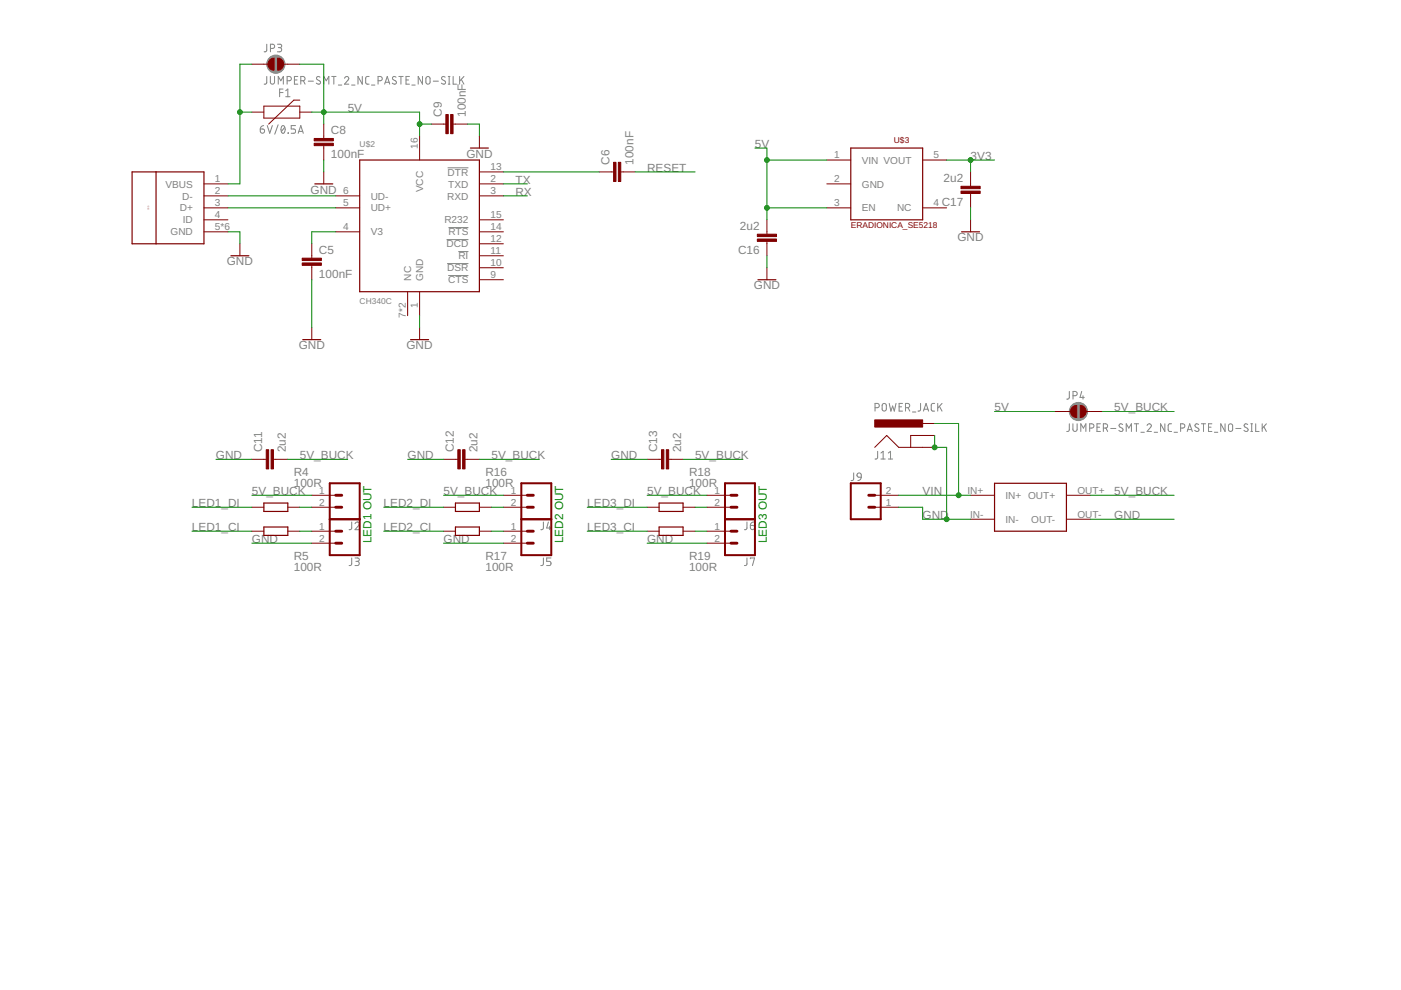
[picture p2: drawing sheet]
<svg xmlns="http://www.w3.org/2000/svg" width="297mm" height="210mm" viewBox="0 0 297 210" stroke-linecap="round" stroke-linejoin="round" font-family="sans-serif">
<g fill="none" stroke="#808080" stroke-width=".21">
<path d="M56.6 16.2l-.1 1.4-.5 .2M56.6 9.4l-.1 1.4-.5 .2M57.3 16.2v1.2a.44 .44 0 0 0 .5 .4 .44 .44 0 0 0 .4-.4v-1.2M57.3 10.3h.5a.44 .44 0 0 0 .4-.5 .44 .44 0 0 0-.4-.4h-.5v1.6M58.8 9.4h.6a.36 .36 0 0 1 .3 .3 .36 .36 0 0 1-.3 .4h-.4M59 17.8v-1.6l.5 .9 .6-.9v1.6M59.3 10.1a.44 .44 0 0 1 .4 .4 .44 .44 0 0 1-.4 .5h-.5M59.3 19.6h.7M60 18.9h-.7v1.6M60.6 19.2l.4-.3v1.6M60.9 17.1h.4a.46 .46 0 0 0 .5-.4 .46 .46 0 0 0-.5-.5h-.4v1.6M62.4 17h.6"/>
<path d="M63.1 16.2h-.7v1.6h.7M63.8 17.1h.4a.46 .46 0 0 0 .5-.4 .46 .46 0 0 0-.5-.5h-.4v1.6M64.3 17.1l.4 .7M65.4 17.2h1M67.9 16.4a.41 .41 0 0 0-.6-.2 .41 .41 0 0 0-.1 .6l.6 .4a.38 .38 0 0 1 .1 .5 .38 .38 0 0 1-.5 .1l-.3-.2M68.6 17.8v-1.6l.6 .9 .5-.9v1.6M70.3 16.2h.9M70.8 16.2v1.6M71.7 18h.8M73 16.6a.44 .44 0 0 1 .7-.4 .44 .44 0 0 1 .1 .8l-.8 .8h1M74.5 18h.8M76.8 16.2v1.6l-.9-1.6v1.6"/>
<path d="M78.3 16.2l-.6 .1-.2 .3 .1 1 .1 .2h.6M78.8 18h.7M80.2 17.1h.4a.46 .46 0 0 0 .4-.4 .46 .46 0 0 0-.4-.5h-.4v1.6M81.6 17.8l.5-1.6 .5 1.6M81.7 17.4h.8M84 16.4a.41 .41 0 0 0-.6-.2 .41 .41 0 0 0-.1 .6l.6 .4a.44 .44 0 0 1-.1 .7 .44 .44 0 0 1-.6-.3M84.6 16.2h.9M85 16.2v1.6M86.1 17h.5M86.8 16.2h-.7v1.6h.7M87.3 18h.7M89.6 16.2v1.6l-.9-1.6v1.6"/>
<path d="M90.4 16.4l.3-.2 .4 .2 .1 1a.44 .44 0 0 1-.5 .4 .44 .44 0 0 1-.4-.4zM91.9 17.2h1M94.4 16.4a.41 .41 0 0 0-.6-.2 .41 .41 0 0 0-.1 .6l.6 .4a.44 .44 0 0 1-.1 .7 .44 .44 0 0 1-.6-.3M95 17.8h.4M95 16.2h.4M95.2 16.2v1.6M96.1 16.2v1.6h.7M97.5 16.2v1.6M97.8 16.8l.6 1M98.4 16.2l-.9 1M55.2 27.3h.5a.45 .45 0 0 1 .4 .5 .45 .45 0 0 1-.5 .4 .45 .45 0 0 1-.4-.4zM55.9 26.6l-.6 .3-.1 .4"/>
<path d="M56.7 26.6l.5 1.7 .5-1.7M59 26.5l-.7 1.9M59.8 26.7l.2-.1a.95 .95 0 0 1 0 1.7 1.04 1.04 0 0 1-.2-1.6zM60.4 27l-.8 .9M60.6 20.5h.9M61.1 28.2l.1 .1zM62.7 26.6h-1v.7h.6a.46 .46 0 0 1 .4 .5 .46 .46 0 0 1-.4 .5h-.6M63.2 28.3l.6-1.7 .5 1.7M63.4 27.9h.8M94.9 35.6h4.4M94.7 50.8h4.6M94.8 55.9h4.5"/>
<path d="M95 58.4h4.3M95.1 48.3h4.2M97.2 53.3h2.1M185.5 86.4h.5a.46 .46 0 0 0 .4-.4 .46 .46 0 0 0-.4-.5h-.5v1.7M186.1 95.7v1.4l-.3 .2h-.3M186.8 97.3h.9M186.8 96.1l.4-.4v1.6M187.2 85.7l.3-.2 .3 .2 .1 1a.44 .44 0 0 1-.4 .5 .44 .44 0 0 1-.5-.5zM188.3 97.3h1M188.3 96.1l.5-.4v1.6M188.5 85.5l.4 1.7 .4-1.1 .3 1.1 .4-1.7M190.6 86.3h.6"/>
<path d="M191.3 85.5h-.7v1.7h.7M192 86.4h.4a.46 .46 0 0 0 .5-.4 .46 .46 0 0 0-.5-.5h-.4v1.7M192.5 86.4l.4 .8M193.5 87.4h.7M195.2 85.5v1.4l-.3 .2-.3 .1M195.8 87.2l.5-1.7 .6 1.7M195.9 86.8h.8M198.2 85.5l-.5 .1-.3 .3 .1 1 .2 .2 .5 .1M198.8 85.5v1.7M199.2 86.2l.5 1M199.7 85.5l-.9 1M226.7 89.9v1.3l-.2 .3h-.3"/>
<path d="M226.7 83v1.4l-.5 .2M227.5 89.9v1.1a.44 .44 0 0 0 .4 .5 .44 .44 0 0 0 .5-.5v-1.1M227.5 83.9h.4a.46 .46 0 0 0 .5-.5 .46 .46 0 0 0-.5-.4h-.4v1.6M229.2 91.5v-1.6l.5 .9 .5-.9v1.6M229.3 83l-.3 1.3h.9M229.6 83.9v.7M231 90.8h.5a.46 .46 0 0 0 .4-.5 .46 .46 0 0 0-.4-.4h-.5v1.6M232.6 90.6h.5M233.3 89.9h-.7v1.6h.7M233.9 90.8h.5a.46 .46 0 0 0 .4-.5 .46 .46 0 0 0-.4-.4h-.5v1.6M234.5 90.8l.3 .7M235.5 90.8h1.1"/>
<path d="M238 90l-.2-.1a.38 .38 0 0 0-.5 .1 .38 .38 0 0 0 .1 .5l.5 .3a.44 .44 0 0 1 0 .7 .44 .44 0 0 1-.7-.3M238.8 91.5v-1.6l.5 .9 .6-.9v1.6M240.5 89.9h.9M240.9 89.9v1.6M241.9 91.7h.7M243.2 90.2a.44 .44 0 0 1 .6-.3 .44 .44 0 0 1 .2 .7l-.8 .9h.9M244.7 91.7h.7M247 89.9v1.6l-.9-1.6v1.6M248.4 89.9h-.5l-.2 .3 .1 1.2 .6 .1M248.9 91.7h.7M250.3 90.8h.5a.46 .46 0 0 0 .4-.5 .46 .46 0 0 0-.4-.4h-.5v1.6M251.7 91.5l.5-1.6 .6 1.6"/>
<path d="M251.8 91.1h.9M254.1 90l-.2-.1a.38 .38 0 0 0-.5 .1 .38 .38 0 0 0 .1 .5l.5 .3a.4 .4 0 0 1 .1 .6 .4 .4 0 0 1-.6 0l-.2-.2M254.7 89.9h.9M255.2 89.9v1.6M256.2 90.6h.6M256.9 89.9h-.7v1.6h.7M257.5 91.7h.7M259.7 89.9v1.6l-.9-1.6v1.6M260.6 90l.3-.1 .3 .1 .1 1a.44 .44 0 0 1-.4 .5 .44 .44 0 0 1-.4-.5zM262 90.8h1.1M264.5 90l-.1-.1a.38 .38 0 0 0-.6 .1 .38 .38 0 0 0 .1 .5l.6 .3a.44 .44 0 0 1-.1 .7 .44 .44 0 0 1-.7-.3M265.2 91.5h.4"/>
<path d="M265.2 89.9h.4M265.4 89.9v1.6M266.2 89.9v1.6h.8M267.6 89.9v1.6M268 90.5l.5 1M268.5 89.9l-.9 .9M74.6 110.7l-.1 1.4-.5 .2M74.6 118.3l-.1 1.4-.5 .2M75.3 111a.45 .45 0 0 1 .6-.3 .45 .45 0 0 1 .2 .7l-.8 .9h.9M75.3 118.3h.5a.36 .36 0 0 1 .4 .4 .36 .36 0 0 1-.4 .3h-.3M75.7 119a.44 .44 0 0 1 .5 .5 .44 .44 0 0 1-.5 .4h-.4M115.2 110.7v1.4l-.5 .2"/>
<path d="M115.2 118.3v1.4l-.5 .2M116.3 110.7l-.4 1.3h.9M116.5 111.6v.7M116.8 118.3h-.9v.7h.6a.45 .45 0 0 1 .3 .5 .45 .45 0 0 1-.3 .4h-.6M158.4 110.7l-.1 1.4-.5 .2M158.4 118.3l-.1 1.4-.5 .2M159.1 111.4h.5a.45 .45 0 0 1 .4 .5 .45 .45 0 0 1-.5 .4 .45 .45 0 0 1-.4-.5zM159.1 118.5v-.2h.9l-.5 1.6M159.8 110.7l-.6 .3-.1 .4M181 100.3v1.4l-.6 .2M181.8 100.4l.4-.1 .3 .1 .1 .8-.8-.1-.1-.4zM182.6 101.2l-.1 .4-.6 .3"/>
</g>
<g fill="#808080" stroke="#808080" stroke-width=".21">
<circle cx="58.5" cy="13.6" r="1.93"/>
<circle cx="228.6" cy="87.2" r="1.93"/>
</g>
<path d="M69.9 102.5h6.4v15.2h-6.4zM69.9 110.1h6.4M110.5 102.5h6.4v15.2h-6.4zM110.5 110.1h6.4M153.7 102.5h6.4v15.2h-6.4zM153.7 110.1h6.4M180.4 102.5h6.3v7.6h-6.3z" fill="none" stroke="#800000" stroke-width=".42"/>
<g fill="none" stroke="#800000" stroke-width=".61">
<path d="M71.2 107.5h1.3M71.2 105h1.3M71.2 115.2h1.3M71.2 112.6h1.3M111.8 107.5h1.3M111.8 105h1.3M111.8 115.2h1.3M111.8 112.6h1.3M155 107.5h1.3M155 105h1.3M155 115.2h1.3M155 112.6h1.3"/>
<path d="M184.2 107.5h1.3M184.2 105h1.3"/>
</g>
<g fill="none" stroke="#800000" stroke-width=".21">
<path d="M53.4 13.6h3.4M60.1 13.6h3.5M43.2 39h5.1M53.4 23.8h2.5M55.9 22.5h7.7v2.5h-7.7zM63.6 21.2h-1.3l-5.3 5.1M63.6 23.8h2.5M68.6 26.3v3.1M68.6 30.9v3M68.6 36.4v2.6M89 28.9v5M91.5 26.3h3"/>
<path d="M96.1 26.3h3M101.6 39h5.1M101.6 36.4h5.1M101.6 28.9v2.5M127 36.4h3.1M131.6 36.4h3.1M175.3 39h5.1M175.3 33.9h5.1M195.6 33.9h5.1M205.8 36.4v3.1M43.2 44.1h5.1M43.2 41.5h5.1"/>
<path d="M43.2 49.1h5.1M43.2 46.6h5.1M50.9 51.7v2.5M66.1 51.7v3M66.1 56.3v3M71.2 44.1h5.1M71.2 41.5h5.1M71.2 49.1h5.1M101.6 41.5h5.1M101.6 49.1h5.1M101.6 46.6h5.1M101.6 59.3h5.1"/>
<path d="M101.6 56.8h5.1M101.6 54.2h5.1M101.6 51.7h5.1M162.6 46.6v3.1M162.6 51.2v3M162.6 56.8v2.5M175.3 44.1h5.1M195.6 44.1h5.1M205.8 41v3.1M205.8 46.6v2.5M66.1 69.5v2.5M86.4 61.8v5.1"/>
<path d="M89 61.8v5.1M89 69.5v2.5M53.4 97.4h3.1M58 97.4h3M94 97.4h3.1M98.6 97.4h3M137.2 97.4h3.1M141.8 97.4h3M185.5 94.8l2.5-2.5 2.5 2.5h7.7M195.6 89.8h2.6M198.2 92.3h-5.1v2.5M223.6 87.2h3.4"/>
<path d="M230.3 87.2h3.4M53.4 107.5h2.5M53.4 112.6h2.5M61 107.5h2.6M61 112.6h2.6M66.1 105h5.1M66.1 107.5h5.1M66.1 112.6h5.1M66.1 115.2h5.1M94 107.5h2.6M94 112.6h2.6M101.6 107.5h2.6"/>
<path d="M101.6 112.6h2.6M106.7 105h5.1M106.7 107.5h5.1M106.7 112.6h5.1M106.7 115.2h5.1M137.2 107.5h2.5M137.2 112.6h2.5M144.8 107.5h2.6M144.8 112.6h2.6M149.9 105h5.1M149.9 107.5h5.1M149.9 112.6h5.1"/>
<path d="M149.9 115.2h5.1M185.5 105h5M185.5 107.5h5M205.8 105h5.1M205.8 110.1h5.1M226.1 105h5.1M226.1 110.1h5.1"/>
</g>
<g fill="none" stroke="#800000" stroke-width=".25">
<path d="M28 36.4h15.2v15.3h-15.2zM33.1 36.4v15.3M66.7 39h3.8M76.3 33.9h25.3v27.9h-25.3zM99.7 31.4h3.8M180.4 31.4h15.2v15.2h-15.2zM49 54.2h3.8M160.7 59.3h3.8M203.9 49.1h3.8M64.2 72h3.8M87.1 72h3.8M55.9 106.7h5.1v1.7h-5.1z"/>
<path d="M55.9 111.7h5.1v1.8h-5.1zM96.6 106.7h5v1.7h-5zM96.6 111.7h5v1.8h-5zM139.7 106.7h5.1v1.7h-5.1zM139.7 111.7h5.1v1.8h-5.1zM210.9 102.5h15.2v10.1h-15.2z"/>
</g>
<g fill="#800000" stroke="#800000" stroke-width=".21">
<path d="M57.5 95.4h.5v4h-.5z"/>
<path d="M56.5 95.4h.5v4h-.5z"/>
<path d="M98.1 95.4h.5v4h-.5z"/>
<path d="M97.1 95.4h.5v4h-.5z"/>
<path d="M141.3 95.4h.5v4h-.5z"/>
<path d="M140.3 95.4h.5v4h-.5z"/>
<path d="M160.6 49.7h4v.5h-4z"/>
<path d="M160.6 50.7h4v.5h-4z"/>
<path d="M203.8 39.5h4v.5h-4z"/>
<path d="M203.8 40.5h4v.5h-4z"/>
<path d="M64.1 55.8h4v.5h-4z"/>
<path d="M64.1 54.7h4v.5h-4z"/>
<path d="M131.1 34.4h.5v4.1h-.5z"/>
<path d="M130.1 34.4h.5v4.1h-.5z"/>
<path d="M66.6 30.4h4.1v.5h-4.1z"/>
<path d="M66.6 29.4h4.1v.5h-4.1z"/>
<path d="M95.5 24.3h.6v4h-.6z"/>
<path d="M94.5 24.3h.5v4h-.5z"/>
<path d="M185.5 89h10.1v1.6h-10.1z"/>
</g>
<g fill="#800000" stroke="#800000" stroke-width=".21">
<path d="M58.9 12.3a1.27 1.27 0 0 1 1.2 1.3 1.27 1.27 0 0 1-1.2 1.3z" fill-rule="evenodd"/>
<path d="M57.1 12.8l.5-.4 .5-.1v2.6a1.26 1.26 0 0 1-1.2-.8 1.26 1.26 0 0 1 .2-1.3z" fill-rule="evenodd"/>
<path d="M229 86a1.27 1.27 0 0 1 1.3 1.2 1.27 1.27 0 0 1-1.3 1.3z" fill-rule="evenodd"/>
<path d="M227.3 86.4l.5-.4h.5v2.5a1.27 1.27 0 0 1-1.2-.7 1.27 1.27 0 0 1 .2-1.4z" fill-rule="evenodd"/>
</g>
<g fill="none" stroke="#008000" stroke-width=".21">
<path d="M53.4 13.6h-2.5v25.4h-2.6M63.6 13.6h5v12.7M50.9 23.8h2.5M66.1 23.8h22.9v5.1M68.6 33.9v2.5M89 26.3h2.5M99.1 26.3h2.5v2.6M106.7 36.4h20.3M106.7 39h5.1M134.7 36.4h12.7M160.1 31.4h2.5v15.2M162.6 33.9h12.7"/>
<path d="M200.7 33.9h10.2M205.8 33.9v2.5M48.3 49.1h2.6v2.6M48.3 44.1h22.9M48.3 41.5h22.9M66.1 59.3v10.2M71.2 49.1h-5.1v2.6M106.7 41.5h5.1M162.6 54.2v2.6M162.6 44.1h12.7M205.8 44.1v2.5M89 66.9v2.6"/>
<path d="M45.8 97.4h7.6M61 97.4h12.7M86.4 97.4h7.6M101.6 97.4h12.7M129.6 97.4h7.6M144.8 97.4h12.7M198.2 92.3v2.5h2.5v15.3M198.2 89.8h5v15.2M210.9 87.2h12.7M233.7 87.2h15.2M40.7 107.5h12.7M40.7 112.6h12.7"/>
<path d="M53.4 115.2h12.7M53.4 105h12.7M63.6 107.5h2.5M63.6 112.6h2.5M81.3 107.5h12.7M81.3 112.6h12.7M94 115.2h12.7M94 105h12.7M104.2 107.5h2.5M104.2 112.6h2.5M124.5 107.5h12.7M124.5 112.6h12.7"/>
<path d="M137.2 115.2h12.7M137.2 105h12.7M147.4 107.5h2.5M147.4 112.6h2.5M190.5 107.5h5.1v2.6h10.2M190.5 105h15.3M231.2 110.1h17.7M231.2 105h17.7"/>
</g>
<g fill="#008000" stroke="#008000" stroke-width=".21">
<circle cx="198.2" cy="94.8" r=".51"/>
<circle cx="200.7" cy="110.1" r=".51"/>
<circle cx="205.8" cy="33.9" r=".51"/>
<circle cx="68.6" cy="23.8" r=".51"/>
<circle cx="89" cy="26.3" r=".51"/>
<circle cx="162.6" cy="44.1" r=".51"/>
<circle cx="162.6" cy="33.9" r=".51"/>
<circle cx="50.9" cy="23.8" r=".51"/>
<circle cx="203.2" cy="105" r=".51"/>
</g>
<g font-size="2.5" fill="#808080">
<text x="73.7" y="23.8">5V</text>
<text x="70.2" y="28.5">C8</text>
<text x="93.7" y="24.8" transform="rotate(-90 93.7 24.8)">C9</text>
<text x="98.7" y="24.8" transform="rotate(-90 98.7 24.8)">100nF</text>
<text x="70.2" y="33.5">100nF</text>
<text x="98.9" y="33.4">GND</text>
<text x="129.2" y="34.9" transform="rotate(-90 129.2 34.9)">C6</text>
<text x="134.3" y="34.9" transform="rotate(-90 134.3 34.9)">100nF</text>
<text x="160.1" y="31.4">5V</text>
<text x="205.8" y="33.9">3V3</text>
<text x="65.9" y="41">GND</text>
<text x="109.3" y="39">TX</text>
<text x="109.3" y="41.5">RX</text>
<text x="137.2" y="36.5">RESET</text>
<text x="200.1" y="38.6">2u2</text>
<text x="199.7" y="43.7">C17</text>
<text x="67.6" y="53.9">C5</text>
<text x="156.5" y="53.9">C16</text>
<text x="156.9" y="48.8">2u2</text>
<text x="203" y="51.2">GND</text>
<text x="48.1" y="56.3">GND</text>
<text x="67.6" y="58.9">100nF</text>
<text x="159.8" y="61.3">GND</text>
<text x="63.3" y="74">GND</text>
<text x="86.2" y="74">GND</text>
<text x="210.9" y="87.2">5V</text>
<text x="236.3" y="87.2">5V_BUCK</text>
<text x="55.6" y="95.9" transform="rotate(-90 55.6 95.9)">C11</text>
<text x="60.6" y="95.9" transform="rotate(-90 60.6 95.9)">2u2</text>
<text x="96.2" y="95.9" transform="rotate(-90 96.2 95.9)">C12</text>
<text x="101.3" y="95.9" transform="rotate(-90 101.3 95.9)">2u2</text>
<text x="139.4" y="95.9" transform="rotate(-90 139.4 95.9)">C13</text>
<text x="144.4" y="95.9" transform="rotate(-90 144.4 95.9)">2u2</text>
<text x="45.8" y="97.4">GND</text>
<text x="62.3" y="101">R4</text>
<text x="63.6" y="97.4">5V_BUCK</text>
<text x="86.4" y="97.4">GND</text>
<text x="102.9" y="101">R16</text>
<text x="104.2" y="97.4">5V_BUCK</text>
<text x="129.6" y="97.4">GND</text>
<text x="146.1" y="101">R18</text>
<text x="147.4" y="97.4">5V_BUCK</text>
<text x="40.7" y="107.6">LED1_DI</text>
<text x="53.4" y="105">5V_BUCK</text>
<text x="62.3" y="103.2">100R</text>
<text x="81.3" y="107.6">LED2_DI</text>
<text x="94" y="105">5V_BUCK</text>
<text x="102.9" y="103.2">100R</text>
<text x="124.5" y="107.6">LED3_DI</text>
<text x="137.2" y="105">5V_BUCK</text>
<text x="146.1" y="103.2">100R</text>
<text x="195.6" y="105">VIN</text>
<text x="236.3" y="105">5V_BUCK</text>
<text x="40.7" y="112.6">LED1_CI</text>
<text x="81.3" y="112.6">LED2_CI</text>
<text x="124.5" y="112.6">LED3_CI</text>
<text x="195.6" y="110.1">GND</text>
<text x="236.3" y="110.1">GND</text>
<text x="53.4" y="115.2">GND</text>
<text x="62.3" y="118.8">R5</text>
<text x="94" y="115.2">GND</text>
<text x="102.9" y="118.8">R17</text>
<text x="137.2" y="115.2">GND</text>
<text x="146.1" y="118.8">R19</text>
<text x="62.3" y="121">100R</text>
<text x="102.9" y="121">100R</text>
<text x="146.1" y="121">100R</text>
</g>
<g font-size="2.5" fill="#008000">
<text x="78.8" y="115.2" transform="rotate(-90 78.8 115.2)">LED1 OUT</text>
<text x="119.4" y="115.2" transform="rotate(-90 119.4 115.2)">LED2 OUT</text>
<text x="162.6" y="115.2" transform="rotate(-90 162.6 115.2)">LED3 OUT</text>
</g>
<g font-size="2.1" fill="#808080">
<text x="88.6" y="31.6" transform="rotate(-90 88.6 31.6)">16</text>
<text x="176.9" y="33.6">1</text>
<text x="182.7" y="34.7">VIN VOUT</text>
<text x="198" y="33.6">5</text>
<text x="35.1" y="39.8">VBUS</text>
<text x="45.6" y="41.2">2</text>
<text x="45.6" y="38.6">1</text>
<text x="72.7" y="41.2">6</text>
<text x="89.7" y="40.8" transform="rotate(-90 89.7 40.8)">VCC</text>
<text x="94.9" y="37.2">DTR</text>
<text x="95" y="39.8">TXD</text>
<text x="104" y="38.6">2</text>
<text x="104" y="41.2">3</text>
<text x="104" y="36.1">13</text>
<text x="176.9" y="38.6">2</text>
<text x="182.7" y="39.8">GND</text>
<text x="38.1" y="44.8">D+</text>
<text x="38.6" y="42.3">D-</text>
<text x="38.8" y="47.4">ID</text>
<text x="45.6" y="43.7">3</text>
<text x="45.6" y="46.3">4</text>
<text x="72.7" y="43.7">5</text>
<text x="78.6" y="44.8">UD+</text>
<text x="78.6" y="42.3">UD-</text>
<text x="94.2" y="47.4">R232</text>
<text x="94.8" y="42.3">RXD</text>
<text x="104" y="46.3">15</text>
<text x="176.9" y="43.7">3</text>
<text x="182.7" y="44.8">EN</text>
<text x="190.2" y="44.8">NC</text>
<text x="198" y="43.7">4</text>
<text x="36.1" y="49.9">GND</text>
<text x="45.6" y="48.8">5*6</text>
<text x="72.7" y="48.8">4</text>
<text x="78.6" y="49.9">V3</text>
<text x="94.7" y="52.5">DCD</text>
<text x="95.1" y="49.9">RTS</text>
<text x="104" y="53.9">11</text>
<text x="104" y="51.3">12</text>
<text x="104" y="48.8">14</text>
<text x="87.2" y="59.5" transform="rotate(-90 87.2 59.5)">NC</text>
<text x="89.7" y="59.5" transform="rotate(-90 89.7 59.5)">GND</text>
<text x="94.8" y="57.5">DSR</text>
<text x="97.2" y="55">RI</text>
<text x="104" y="59">9</text>
<text x="104" y="56.4">10</text>
<text x="88.6" y="65.4" transform="rotate(-90 88.6 65.4)">1</text>
<text x="95" y="60.1">CTS</text>
<text x="86.1" y="67.4" transform="rotate(-90 86.1 67.4)">7*2</text>
<text x="67.7" y="104.7">1</text>
<text x="67.7" y="107.2">2</text>
<text x="108.3" y="104.7">1</text>
<text x="108.3" y="107.2">2</text>
<text x="151.5" y="104.7">1</text>
<text x="151.5" y="107.2">2</text>
<text x="187.8" y="107.2">1</text>
<text x="187.8" y="104.7">2</text>
<text x="205.1" y="104.7">IN+</text>
<text x="213.2" y="105.8">IN+ OUT+</text>
<text x="228.4" y="104.7">OUT+</text>
<text x="67.7" y="112.3">1</text>
<text x="108.3" y="112.3">1</text>
<text x="151.5" y="112.3">1</text>
<text x="205.7" y="109.7">IN-</text>
<text x="213.2" y="110.9">IN-</text>
<text x="218.6" y="110.9">OUT-</text>
<text x="228.4" y="109.7">OUT-</text>
<text x="67.7" y="114.8">2</text>
<text x="108.3" y="114.8">2</text>
<text x="151.5" y="114.8">2</text>
</g>
<g font-size="1.8" fill="#808080">
<text x="76.3" y="31.1">U$2</text>
<text x="76.3" y="64.4">CH340C</text>
</g>
<g font-size="1.8" fill="#800000">
<text x="189.5" y="30.4">U$3</text>
<text x="180.4" y="48.4">ERADIONICA_SE5218</text>
</g>
<text font-size=".5" fill="#800000" x="31.6" y="44.5" transform="rotate(-90 31.6 44.5)">USB</text>
</svg>
